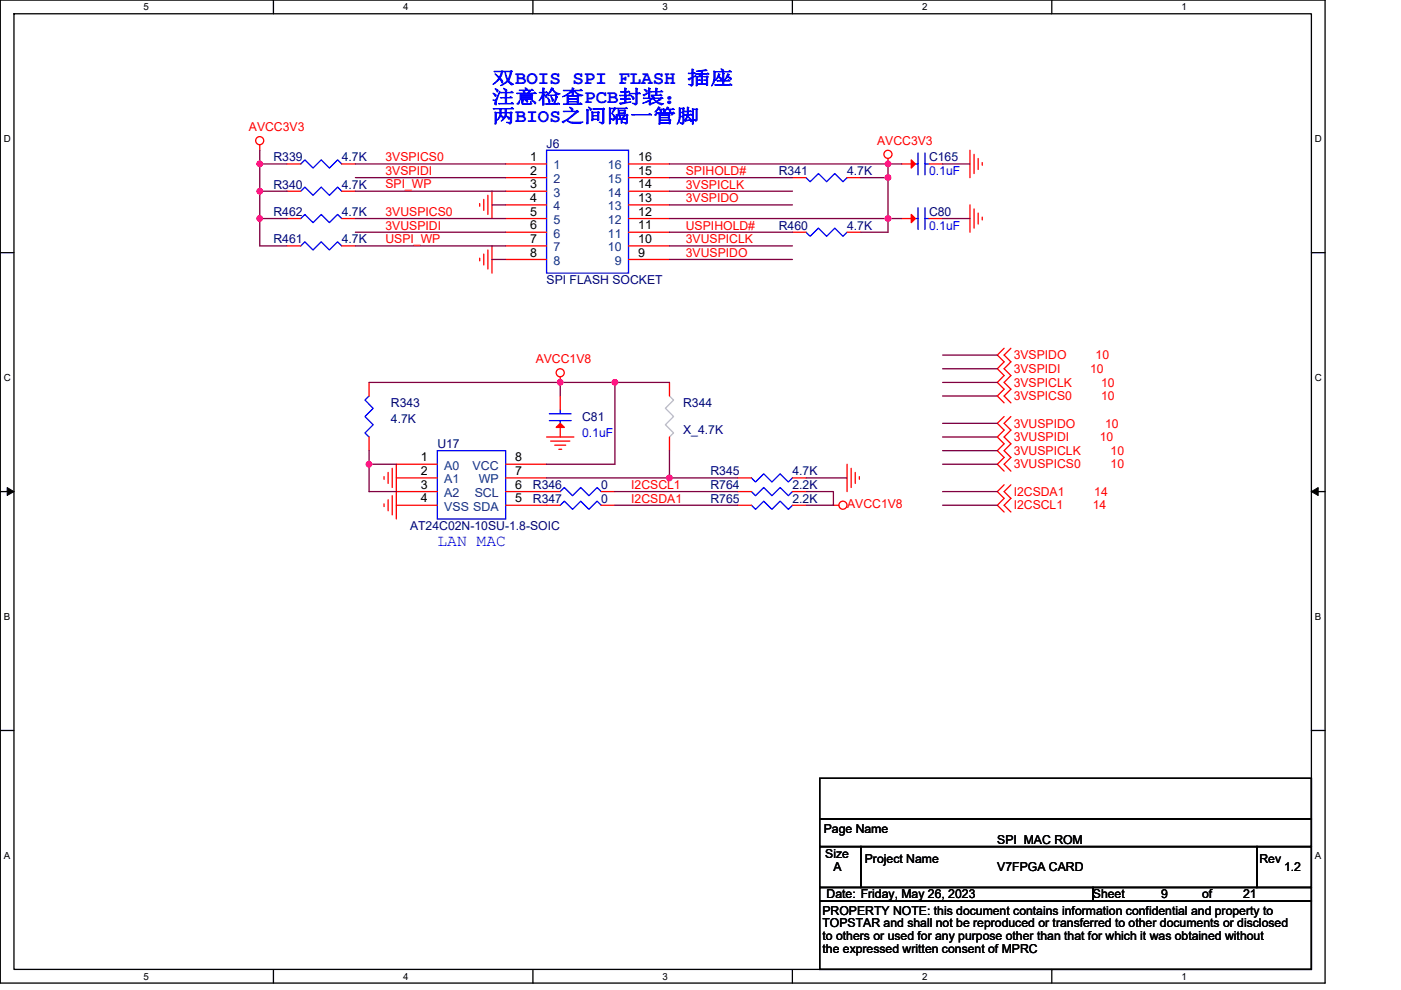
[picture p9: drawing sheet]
<svg xmlns="http://www.w3.org/2000/svg" width="297mm" height="210mm" viewBox="0 0 297 210" stroke-linecap="round" stroke-linejoin="round" font-family="sans-serif">
<path d="M.1 0h280.8v208.5h-280.8zM3 2.9h275v202.7h-275z" fill="none" stroke="#000" stroke-width=".28"/>
<g fill="#fff">
<path d="M30.5 .3h1.1v2.3h-1.1z"/>
<path d="M30.5 205.9h1.1v2.3h-1.1z"/>
</g>
<path d="M58 0v2.9M58 205.6v2.9" fill="none" stroke="#000" stroke-width=".28"/>
<g fill="#fff">
<path d="M85.5 .3h1.1v2.3h-1.1z"/>
<path d="M85.5 205.9h1.1v2.3h-1.1z"/>
</g>
<path d="M113 0v2.9M113 205.6v2.9" fill="none" stroke="#000" stroke-width=".28"/>
<g fill="#fff">
<path d="M140.5 .3h1.1v2.3h-1.1z"/>
<path d="M140.5 205.9h1.1v2.3h-1.1z"/>
</g>
<path d="M168 0v2.9M168 205.6v2.9" fill="none" stroke="#000" stroke-width=".28"/>
<g fill="#fff">
<path d="M195.5 .3h1.2v2.3h-1.2z"/>
<path d="M195.5 205.9h1.2v2.3h-1.2z"/>
</g>
<path d="M223 0v2.9M223 205.6v2.9" fill="none" stroke="#000" stroke-width=".28"/>
<g fill="#fff">
<path d="M250.5 .3h1.2v2.3h-1.2z"/>
<path d="M250.5 205.9h1.2v2.3h-1.2z"/>
<path d="M.8 28.3h1.5v2.3h-1.5z"/>
<path d="M278.8 28.3h1.5v2.3h-1.5z"/>
<path d="M.8 78.9h1.5v2.3h-1.5z"/>
<path d="M278.8 78.9h1.5v2.3h-1.5z"/>
</g>
<path d="M.1 53.6h2.9M278 53.6h2.9" fill="none" stroke="#000" stroke-width=".28"/>
<g fill="#fff">
<path d="M.8 129.6h1.4v2.3h-1.4z"/>
<path d="M278.8 129.6h1.4v2.3h-1.4z"/>
</g>
<path d="M.1 104.3h2.9M278 104.3h2.9" fill="none" stroke="#000" stroke-width=".28"/>
<path d="M1.5 103.4l1.5 .9-1.5 .8zM278 104.3l1.5-.9v1.7z" fill="#000" stroke="#000" stroke-width=".21"/>
<g fill="#fff">
<path d="M.8 180.3h1.4v2.3h-1.4z"/>
<path d="M278.8 180.3h1.4v2.3h-1.4z"/>
</g>
<path d="M.1 154.9h2.9M278 154.9h2.9M173.8 179.6h8.7v8.6h-8.7zM173.8 165.1h104.2v8.7h-104.2zM173.8 173.8h104.2v5.8h-104.2zM182.5 179.6h84v8.6h-84zM266.5 179.6h11.5v8.6h-11.5zM173.8 188.2h57.9v2.9h-57.9zM173.8 191.1h104.2v14.5h-104.2zM231.7 188.2h46.3v2.9h-46.3z" fill="none" stroke="#000" stroke-width=".28"/>
<g fill="none" stroke="#f00" stroke-width=".28">
<path d="M55.1 30.7v1.2M60.9 34.8h2.9M72.5 34.8h2.9M107.2 34.8h8.7M107.2 37.7h8.7M133.3 37.7h8.6M133.3 34.8h8.6M168 37.7h2.9M179.6 37.7h2.9M188.3 33.6v1.2M191.2 34.8h2.9M197 34.8h2.9"/>
<path d="M205.7 31.9v5.8M206.5 32.7v4.1M207.4 33.6v2.3M208.3 34.5v.6M60.9 40.6h2.9M60.9 52.2h2.9M60.9 46.4h2.9M72.5 40.6h2.9M72.5 52.2h2.9M72.5 46.4h2.9M101.7 43.2v.6M101.7 54.8v.5"/>
<path d="M102.6 42.3v2.3M102.6 53.9v2.3M103.4 41.4v4.1M103.4 53v4.1M104.3 40.6v5.8M104.3 52.2v5.7M107.2 40.6h8.7M107.2 43.5h8.7M107.2 46.4h8.7M107.2 49.3h8.7M107.2 52.2h8.7M107.2 55h8.7"/>
<path d="M133.3 55h8.6M133.3 52.2h8.6M133.3 49.3h8.6M133.3 46.4h8.6M133.3 43.5h8.6M133.3 40.6h8.6M168 49.3h2.9M179.6 49.3h2.9M191.2 46.4h2.9M197 46.4h2.9M205.7 43.5v5.8M206.5 44.3v4.1"/>
<path d="M207.4 45.2v2.3M208.3 46.1v.6M118.8 79.9v1.2M212.9 73.9l-1.4 1.4 1.4 1.5-1.4 1.4 1.4 1.5-1.4 1.4 1.4 1.4-1.4 1.5 1.4 1.4M214.3 73.9l-1.4 1.4 1.4 1.5-1.4 1.4 1.4 1.5-1.4 1.4 1.4 1.4-1.4 1.5 1.4 1.4M78.2 92.7v2.9M78.2 81.1v2.9M83.2 99.3v4.1M92.7 98.5h-8.7v5.8M107.2 98.5h8.7M115.9 92.7h5.8M116.8 93.6h4"/>
<path d="M117.6 94.4h2.3M118.5 95.3h.6M118.8 84v2.9M118.8 89.8v2.9M141.9 81.1v2.9M141.9 92.7v2.9M179.6 98.5v5.8M180.5 99.3v4.1M212.9 88.3l-1.4 1.5 1.4 1.4-1.4 1.5 1.4 1.4-1.4 1.5 1.4 1.4-1.4 1.5 1.4 1.4M214.3 88.3l-1.4 1.5 1.4 1.4-1.4 1.5 1.4 1.4-1.4 1.5 1.4 1.4-1.4 1.5 1.4 1.4M81.4 101.1v.6M81.4 106.9v.5"/>
<path d="M82.3 100.2v2.3M82.3 106v2.3M83.2 105.1v4.1M84 101.4h8.7M84 104.3h8.7M84 107.2h8.7M84 104.3v5.8M107.2 104.3h11.6M107.2 107.2h11.6M107.2 101.4h8.7M127.5 104.3h2.9M127.5 107.2h2.9"/>
<path d="M156.4 104.3h2.9M156.4 107.2h2.9M156.4 101.4h2.9M168 104.3h2.9M168 107.2h2.9M168 101.4h2.9M176.7 107.2h1.2M181.3 100.2v2.3M182.2 101.1v.6M212.9 102.8l-1.4 1.5 1.4 1.4-1.4 1.5 1.4 1.4M214.3 102.8l-1.4 1.5 1.4 1.4-1.4 1.5 1.4 1.4"/>
<circle cx="55.1" cy="29.8" r=".86"/>
<circle cx="188.3" cy="32.7" r=".86"/>
<circle cx="118.8" cy="79.1" r=".86"/>
<circle cx="178.7" cy="107.2" r=".86"/>
</g>
<g fill="none" stroke="#00f" stroke-width=".28">
<path d="M63.8 34.8l.8-.9 1.8 1.7 1.7-1.7 1.7 1.7 1.8-1.7 .9 .9M115.9 31.9h17.4v26h-17.4zM170.9 37.7l.9 .8 1.7-1.7 1.8 1.7 1.7-1.7 1.7 1.7 .9-.8M194.1 34.8h.5M194.6 32.4v4.7M196.1 34.8h.9M196.1 32.4v4.7M63.8 40.6l.8-.9 1.8 1.7 1.7-1.7 1.7 1.7 1.8-1.7 .9 .9M63.8 52.2l.8-.9 1.8 1.7 1.7-1.7 1.7 1.7 1.8-1.7 .9 .9M63.8 46.4l.8-.9 1.8 1.7 1.7-1.7 1.7 1.7 1.8-1.7 .9 .9M170.9 49.3l.9 .8 1.7-1.7 1.8 1.7 1.7-1.7 1.7 1.7 .9-.8M194.1 46.4h.5"/>
<path d="M194.6 44v4.7M196.1 46.4h.9M196.1 44v4.7M78.2 84l-.8 .9 1.7 1.7-1.7 1.7 1.7 1.8-1.7 1.7 .8 .9M92.7 95.6h14.5v14.5h-14.5zM116.5 89.2h4.6M116.5 87.8h4.6M118.8 89.2v.6M118.8 86.9v.9M118.8 104.3l.9-.9 1.7 1.7 1.7-1.7 1.8 1.7 1.7-1.7 .9 .9M118.8 107.2l.9-.9 1.7 1.7 1.7-1.7 1.8 1.7 1.7-1.7 .9 .9M159.3 104.3l.9 .8 1.7-1.7 1.8 1.7 1.7-1.7 1.7 1.7 .9-.8"/>
<path d="M159.3 107.2l.9 .8 1.7-1.7 1.8 1.7 1.7-1.7 1.7 1.7 .9-.8M159.3 101.4l.9 .8 1.7-1.7 1.8 1.7 1.7-1.7 1.7 1.7 .9-.8"/>
</g>
<g fill="#f00" stroke="#f00" stroke-width=".28">
<path d="M117.9 90.7l.9-.9 .9 .9z"/>
<path d="M193.2 45.5l.9 .9-.9 .8z"/>
<path d="M193.2 33.9l.9 .9-.9 .8z"/>
</g>
<path d="M141.9 84l.9 .9-1.7 1.7 1.7 1.7-1.7 1.8 1.7 1.7-.9 .9" fill="none" stroke="#c0c0c0" stroke-width=".28"/>
<g fill="none" stroke="#800040" stroke-width=".28">
<path d="M55.1 31.9v2.9M55.1 34.8v5.8M55.1 34.8h5.8M75.4 34.8h31.8M75.4 37.7h31.8M141.9 34.8h46.4M141.9 37.7h26.1M182.5 37.7h5.8M188.3 34.8v2.9M188.3 37.7v8.7M188.3 34.8h2.9M199.9 34.8h5.8"/>
<path d="M55.1 40.6v5.8M55.1 46.4v5.8h5.8M55.1 40.6h5.8M55.1 46.4h5.8M75.4 40.6h31.8M75.4 46.4h31.8M75.4 52.2h31.8M75.4 49.3h31.8M104.3 43.5h2.9M104.3 55h2.9M141.9 46.4h46.4M141.9 52.2h26.1"/>
<path d="M141.9 40.6h26.1M141.9 43.5h26.1M141.9 55h26.1M141.9 49.3h26.1M188.3 46.4h2.9M188.3 46.4v2.9h-5.8M199.9 46.4h5.8M199.9 75.3h11.6M199.9 78.2h11.6M78.2 98.5h5.8M78.2 81.1h40.6M78.2 95.6v2.9"/>
<path d="M78.2 98.5v5.8h5.8M118.8 81.1v2.9M118.8 81.1h11.6M130.4 81.1v17.4h-14.5M130.4 81.1h11.5M141.9 95.6v5.8M199.9 98.5h11.6M199.9 89.8h11.6M199.9 92.7h11.6M199.9 95.6h11.6M199.9 84h11.6M199.9 81.1h11.6"/>
<path d="M115.9 101.4h26M130.4 104.3h26M130.4 107.2h26M141.9 101.4h14.5M170.9 104.3h5.8v2.9h-5.8M170.9 101.4h8.7M199.9 104.3h11.6M199.9 107.2h11.6"/>
</g>
<g fill="#f0f" stroke="#f0f" stroke-width=".28">
<circle cx="141.9" cy="101.4" r=".57"/>
<circle cx="118.8" cy="81.1" r=".57"/>
<circle cx="78.2" cy="98.5" r=".57"/>
<circle cx="130.4" cy="81.1" r=".57"/>
<circle cx="188.3" cy="34.8" r=".57"/>
<circle cx="55.1" cy="34.8" r=".57"/>
<circle cx="55.1" cy="40.6" r=".57"/>
<circle cx="55.1" cy="46.3" r=".57"/>
<circle cx="188.3" cy="37.7" r=".57"/>
<circle cx="188.3" cy="46.3" r=".57"/>
</g>
<g font-size="4" fill="#00f">
<text x="104.3" y="17.9">双BOIS SPI FLASH 插座</text>
<text x="104.3" y="21.9">注意检查PCB封装：</text>
<text x="104.3" y="26">两BIOS之间隔一管脚</text>
</g>
<text font-size="3.5" fill="#00f" x="92.7" y="115.7">LAN MAC</text>
<g font-size="2.6" fill="#f00">
<text x="52.8" y="27.8">AVCC3V3</text>
<text x="81.7" y="34.2">3VSPICS0</text>
<text x="186" y="30.7">AVCC3V3</text>
<text x="81.7" y="39.9">SPI_WP</text>
<text x="81.7" y="37.1">3VSPIDI</text>
<text x="145.4" y="40">3VSPICLK</text>
<text x="145.4" y="37.1">SPIHOLD#</text>
<text x="81.7" y="45.8">3VUSPICS0</text>
<text x="145.4" y="42.9">3VSPIDO</text>
<text x="81.7" y="51.5">USPI_WP</text>
<text x="81.7" y="48.7">3VUSPIDI</text>
<text x="145.4" y="51.6">3VUSPICLK</text>
<text x="145.4" y="48.7">USPIHOLD#</text>
<text x="145.4" y="54.5">3VUSPIDO</text>
<text x="113.6" y="77.1">AVCC1V8</text>
<text x="214.9" y="76.2">3VSPIDO</text>
<text x="232.3" y="76.2">10</text>
<text x="214.9" y="79.1">3VSPIDI</text>
<text x="214.9" y="82">3VSPICLK</text>
<text x="231.1" y="79.1">10</text>
<text x="233.4" y="82">10</text>
<text x="214.9" y="84.9">3VSPICS0</text>
<text x="233.4" y="84.9">10</text>
<text x="214.9" y="90.7">3VUSPIDO</text>
<text x="214.9" y="93.6">3VUSPIDI</text>
<text x="233.2" y="93.6">10</text>
<text x="234.3" y="90.7">10</text>
<text x="214.9" y="99.4">3VUSPICS0</text>
<text x="214.9" y="96.5">3VUSPICLK</text>
<text x="235.5" y="99.4">10</text>
<text x="235.5" y="96.5">10</text>
<text x="133.8" y="103.7">I2CSCL1</text>
<text x="133.8" y="106.6">I2CSDA1</text>
<text x="179.6" y="107.8">AVCC1V8</text>
<text x="214.9" y="105.2">I2CSDA1</text>
<text x="232" y="105.2">14</text>
<text x="214.9" y="108">I2CSCL1</text>
<text x="231.7" y="108">14</text>
</g>
<g font-size="2.6" fill="#000080">
<text x="58" y="34.2">R339</text>
<text x="72.4" y="34.2">4.7K</text>
<text x="115.9" y="31.3">J6</text>
<text x="197" y="34.2">C165</text>
<text x="58" y="40">R340</text>
<text x="72.4" y="40">4.7K</text>
<text x="165.1" y="37.1">R341</text>
<text x="179.6" y="37.1">4.7K</text>
<text x="58" y="45.8">R462</text>
<text x="72.4" y="45.8">4.7K</text>
<text x="197" y="45.8">C80</text>
<text x="58" y="51.6">R461</text>
<text x="72.4" y="51.6">4.7K</text>
<text x="165.1" y="48.7">R460</text>
<text x="179.6" y="48.7">4.7K</text>
<text x="115.9" y="60.3">SPI FLASH SOCKET</text>
<text x="82.9" y="86.3">R343</text>
<text x="82.9" y="89.8">4.7K</text>
<text x="123.4" y="89.2">C81</text>
<text x="144.8" y="86.3">R344</text>
<text x="92.7" y="95">U17</text>
<text x="144.8" y="92.1">X_4.7K</text>
<text x="150.6" y="100.8">R345</text>
<text x="168" y="100.8">4.7K</text>
<text x="113" y="103.7">R346</text>
<text x="113" y="106.6">R347</text>
<text x="127.5" y="103.7">0</text>
<text x="127.5" y="106.6">0</text>
<text x="150.6" y="103.7">R764</text>
<text x="150.6" y="106.6">R765</text>
<text x="168" y="103.7">2.2K</text>
<text x="168" y="106.6">2.2K</text>
<text x="86.9" y="112.4">AT24C02N-10SU-1.8-SOIC</text>
</g>
<g font-size="2.6">
<text x="112.4" y="34.2">1</text>
<text x="135.3" y="34.2">16</text>
<text x="112.4" y="37.1">2</text>
<text x="112.4" y="40">3</text>
<text x="135.3" y="40">14</text>
<text x="135.3" y="37.1">15</text>
<text x="112.4" y="42.9">4</text>
<text x="112.4" y="45.8">5</text>
<text x="135.3" y="45.8">12</text>
<text x="135.3" y="42.9">13</text>
<text x="112.4" y="48.7">6</text>
<text x="112.4" y="51.6">7</text>
<text x="135.3" y="51.6">10</text>
<text x="135.3" y="48.7">11</text>
<text x="112.4" y="54.4">8</text>
<text x="135.3" y="54.4">9</text>
<text x="89.2" y="97.9">1</text>
<text x="89.2" y="100.8">2</text>
<text x="109.2" y="100.8">7</text>
<text x="109.2" y="97.9">8</text>
<text x="89.2" y="103.7">3</text>
<text x="89.2" y="106.6">4</text>
<text x="109.2" y="106.6">5</text>
<text x="109.2" y="103.7">6</text>
<text x="174.7" y="176.7">Page Name</text>
<text x="211.5" y="179">SPI MAC ROM</text>
<text x="175" y="181.9">Size</text>
<text x="176.7" y="184.8">A</text>
<text x="183.4" y="183">Project Name</text>
<text x="211.5" y="184.8">V7FPGA CARD</text>
<text x="267" y="183">Rev</text>
<text x="272.2" y="184.8">1.2</text>
<text x="175.3" y="190.6">Date: Friday, May 26, 2023</text>
<text x="231.7" y="190.6">Sheet</text>
<text x="246.2" y="190.6">9</text>
<text x="254.9" y="190.6">of</text>
<text x="263.6" y="190.6">21</text>
<text x="174.4" y="194">PROPERTY NOTE: this document contains information confidential and property to</text>
<text x="174.4" y="196.7">TOPSTAR and shall not be reproduced or transferred to other documents or disclosed</text>
<text x="174.4" y="199.4">to others or used for any purpose other than that for which it was obtained without</text>
<text x="174.4" y="202.1">the expressed written consent of MPRC</text>
</g>
<g font-size="2.6" fill="#004080">
<text x="117.3" y="35.9">1</text>
<text x="128.9" y="35.9">16</text>
<text x="117.3" y="38.8">2</text>
<text x="117.3" y="41.7">3</text>
<text x="128.9" y="41.7">14</text>
<text x="128.9" y="38.8">15</text>
<text x="117.3" y="44.6">4</text>
<text x="117.3" y="47.5">5</text>
<text x="128.9" y="47.5">12</text>
<text x="128.9" y="44.6">13</text>
<text x="117.3" y="50.4">6</text>
<text x="117.3" y="53.3">7</text>
<text x="128.9" y="53.3">10</text>
<text x="128.9" y="50.4">11</text>
<text x="117.3" y="56.2">8</text>
<text x="130.4" y="56.2">9</text>
<text x="94.2" y="99.6">A0</text>
<text x="100.2" y="99.6">VCC</text>
<text x="94.2" y="102.5">A1</text>
<text x="94.2" y="105.4">A2</text>
<text x="100.6" y="105.4">SCL</text>
<text x="101.5" y="102.5">WP</text>
<text x="94.2" y="108.3">VSS SDA</text>
</g>
<g font-size="2.6" fill="#00f">
<text x="197" y="37.1">0.1uF</text>
<text x="197" y="48.7">0.1uF</text>
<text x="123.4" y="92.7">0.1uF</text>
</g>
<g font-size="2.1">
<text x="30.5" y="2.2">5</text>
<text x="85.5" y="2.2">4</text>
<text x="140.5" y="2.2">3</text>
<text x="195.5" y="2.2">2</text>
<text x="250.5" y="2.2">1</text>
<text x=".8" y="30.1">D</text>
<text x="278.8" y="30.1">D</text>
<text x=".8" y="80.8">C</text>
<text x="278.8" y="80.8">C</text>
<text x=".8" y="131.4">B</text>
<text x="278.8" y="131.4">B</text>
<text x=".8" y="182.1">A</text>
<text x="278.8" y="182.1">A</text>
<text x="30.5" y="207.8">5</text>
<text x="85.5" y="207.8">4</text>
<text x="140.5" y="207.8">3</text>
<text x="195.5" y="207.8">2</text>
<text x="250.5" y="207.8">1</text>
</g>
</svg>
